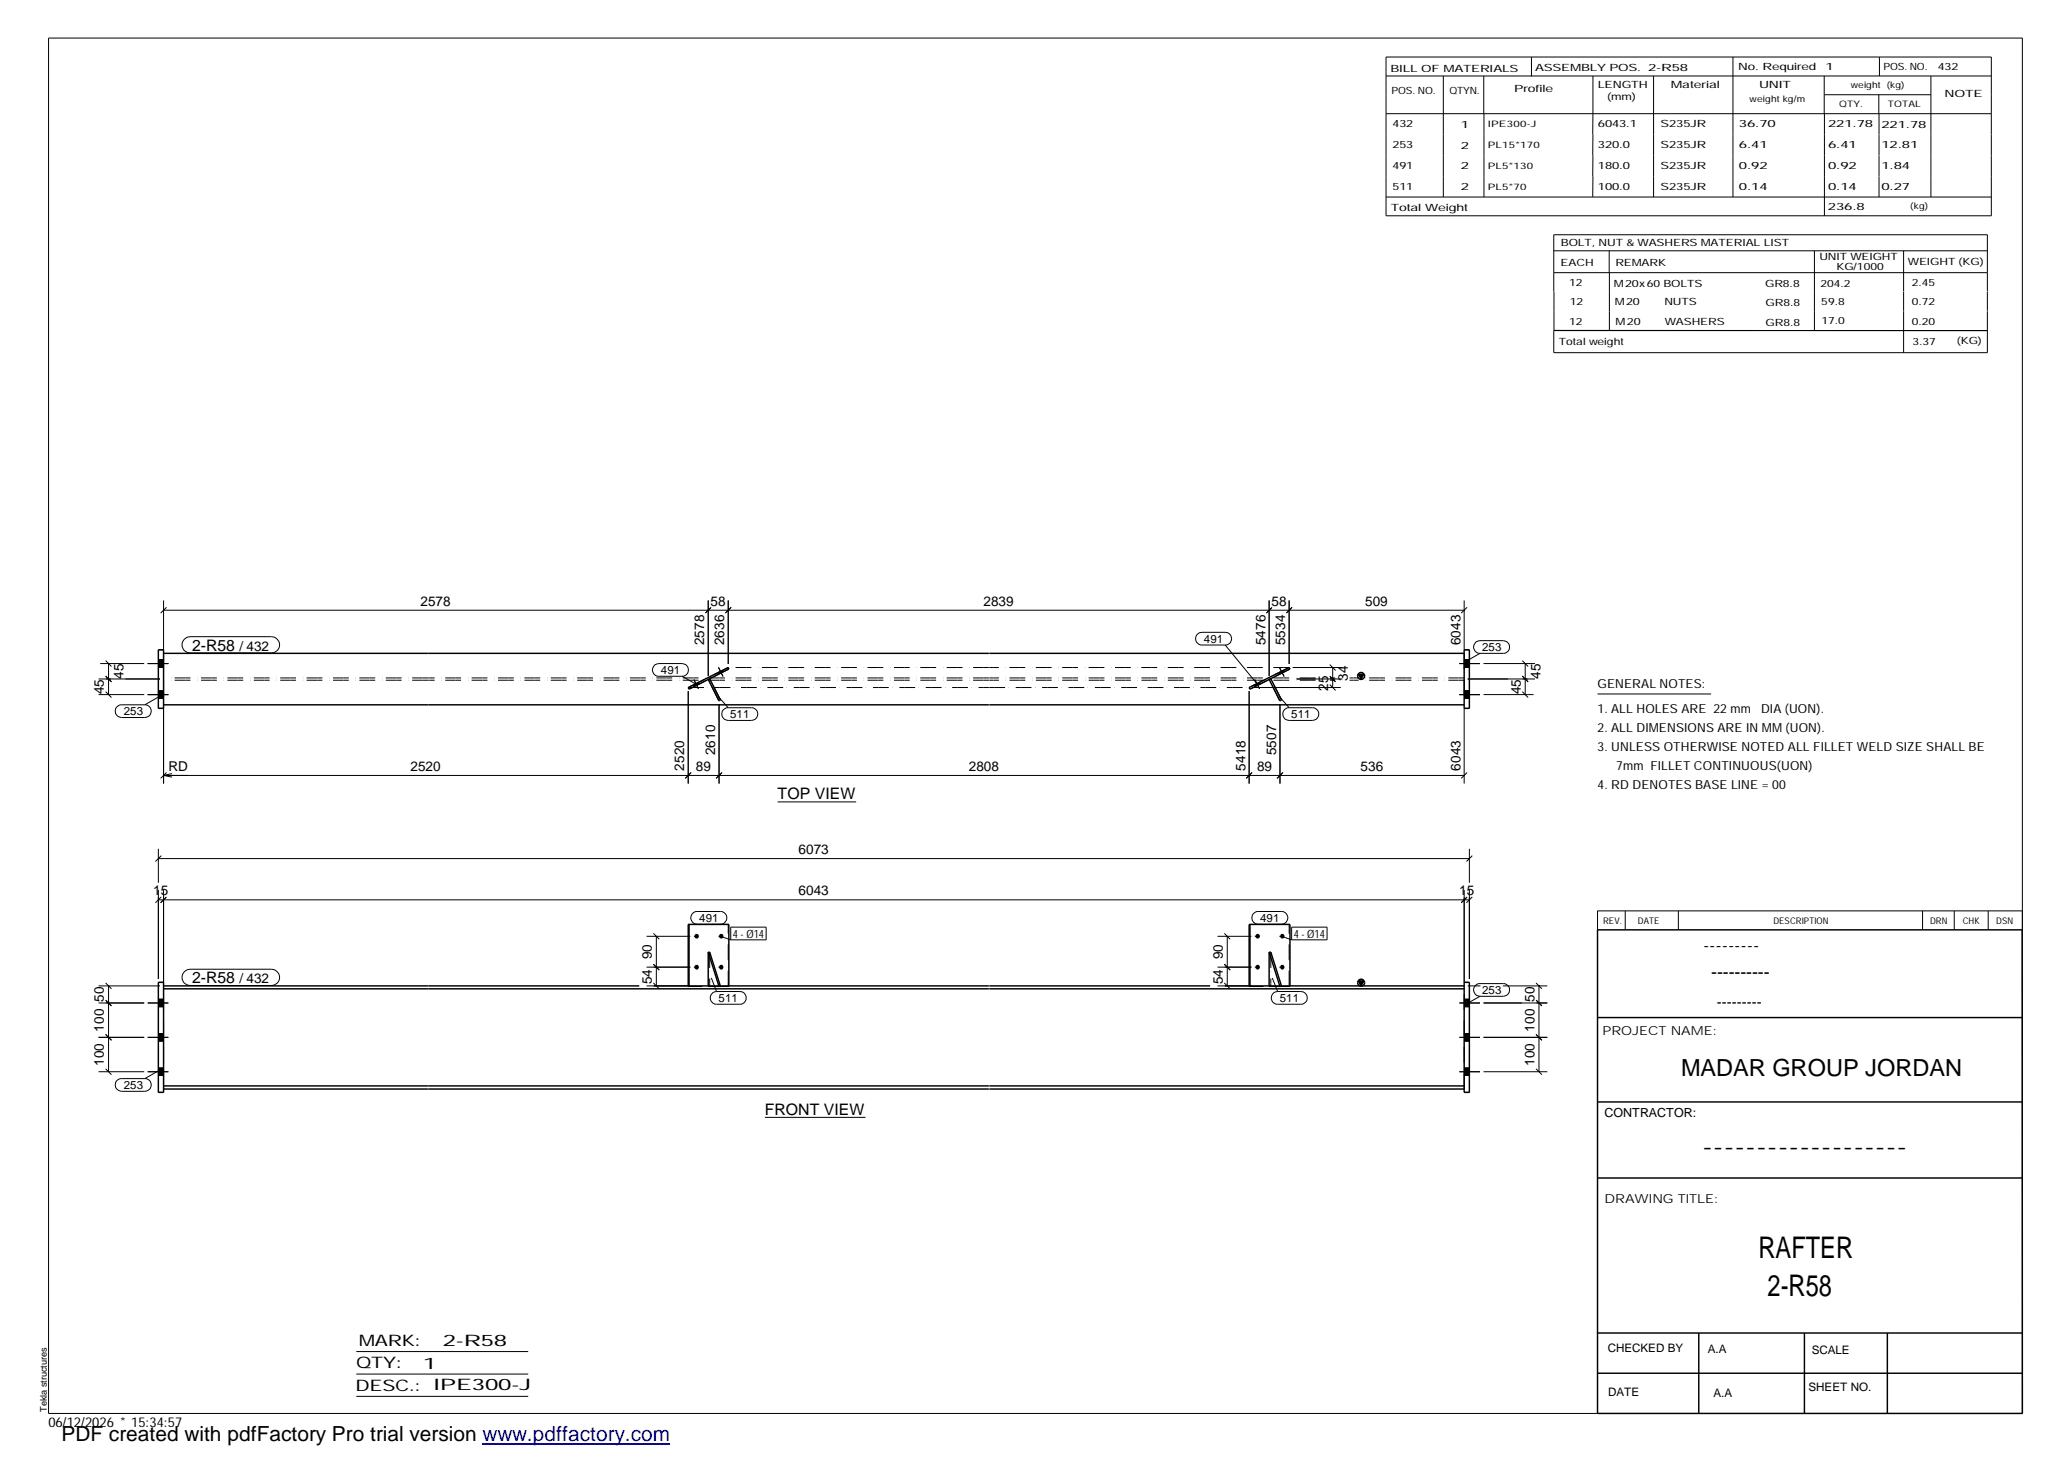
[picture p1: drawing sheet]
<svg xmlns="http://www.w3.org/2000/svg" width="420mm" height="297mm" viewBox="0 0 420 297" stroke-linecap="round" stroke-linejoin="round" font-family="sans-serif">
<g fill="none" stroke="#000" stroke-width=".2">
<path d="M9.9 7.7h401v279.5h-401zM281.6 11.6h123v32.2h-123zM281.6 15.4h123M293.2 15.4v24.6M301.5 15.4v7.7M311.1 11.6v3.9M323.6 15.4v16.2M336 15.4v24.6M352.1 11.6v28.4M370.6 15.4v7.7M370.7 19.2h21.6M381.7 19.2v3.9"/>
<path d="M381.8 11.6v3.8M392.3 15.4v24.6M281.6 23.1h123M301.5 23.1v16.9M323.6 31.6v4.2M323.6 35.8v4.2M370.7 23.1v20.7M381.8 23.1v16.9M281.6 40h123M315.7 55.4h88.1M315.7 51h88.1M315.7 59.3v7.8"/>
<path d="M326.9 51v4.4M327 55.4v11.8M368.6 51v16.2M386.8 51v8.2M386.8 59.3v3.8M403.8 59.2v-11.5h-88.1v11.6M403.8 59.3v3.8M386.8 63.2v8.5M403.8 63.2v8.5h-88.1v-4.5h88.1M20 138h12.5M20.4 134.8h8.9M21.5 137.4l1.1 1.1"/>
<path d="M21.5 134.2l1.1 1.2M22.1 134.8v6.3M30 134.8h4.2M32.2 134.1h1M32.2 135.6h1M33.2 122v10M33.2 124h264.3M33.8 123.4l-1.2 1.2M37.5 129.9l.5-.4 .6-.1h16.6a1.65 1.65 0 0 1 1.6 1.6 1.65 1.65 0 0 1-1.6 1.7h-16.6a1.63 1.63 0 0 1-1.5-1.1 1.63 1.63 0 0 1 .4-1.7zM132.9 135.2l1-.4h4.7a1.29 1.29 0 0 1 1.3 1.3 1.29 1.29 0 0 1-1.3 1.3h-4.7a1.31 1.31 0 0 1-1.2-.8 1.31 1.31 0 0 1 .2-1.4zM138.6 137.4l3 1.7M141 138.1l.9 1.8"/>
<path d="M141 139.1l.1 .3M141.8 138.7l.2 .3M143.9 122v15.4M144.5 123.4l-1.2 1.2M146 135.6l.9 1.8M146 136.6l.1 .3M146.8 136.2l.2 .3M148 122v12.9M148.5 123.4l-1.1 1.2M243.3 128.8l.4-.2 .5-.1h4.7a1.29 1.29 0 0 1 1.3 1.3 1.29 1.29 0 0 1-1.3 1.2h-4.7a1.28 1.28 0 0 1-1.2-.7 1.28 1.28 0 0 1 .3-1.5zM248.9 131l6.6 8.1M254.5 139.7h17.9"/>
<path d="M254.9 138.1l1 1.8M254.9 139.1l.2 .3M255.8 138.7l.1 .3M257.9 122v15.4M258.4 123.5l-1.1 1.1M258.4 123.4l-1 1.1M259.9 135.6l1 1.8M259.9 136.6l.2 .3M260.8 136.2l.1 .3M261.5 124.5l1-1.1-1.2 1.2M261.9 122v12.9M262.6 135.6h10.2"/>
<path d="M263.4 138h9.4M270.2 139.1l1.2 1.2M270.2 137.4l1.1 1.1M270.2 135l1.2 1.2M270.2 137.4l1.2 1.1M270.8 135.6v4.1M296.5 134.8h4.2M297.5 134.1h1M297.5 135.6h1M297.5 122v10M298.1 123.4l-1.2 1.2M298.2 138h13.7"/>
<path d="M299.8 130.5l.9-.3h4.7a1.29 1.29 0 0 1 1.3 1.3 1.29 1.29 0 0 1-1.3 1.2h-4.7a1.31 1.31 0 0 1-1.2-.8 1.31 1.31 0 0 1 .3-1.4zM300.7 132.7l-3 1.7M301.4 134.8h10.5M309.3 137.4l1.2 1.1M309.3 134.2l1.2 1.2M309.9 134.8v6.3M20 141.1h9.3M21.5 140.5l1.1 1.2M23.8 143.6l.7-.4h4.9a1.29 1.29 0 0 1 1.3 1.3 1.29 1.29 0 0 1-1.3 1.3h-4.7a1.28 1.28 0 0 1-1.2-.8 1.28 1.28 0 0 1 .3-1.4zM30 141.1h4.2M32.2 140.4h1M32.2 141.9h1"/>
<path d="M32.4 141.5l-3 1.7M33.2 143.9v15.3M33.2 157.6h264.3M33.2 157.6l1.8 .3M33.8 157l-1.2 1.1M35 157.2l-1.8 .4M139.8 140.4v18.8M140.4 157l-1.2 1.1M145.8 141.4l2.2 2.4M146.1 143.1v16.1M146.7 157l-1.2 1.1M146.9 144.3l.8-.5h5a1.29 1.29 0 0 1 1.3 1.3 1.29 1.29 0 0 1-1.3 1.3h-4.7a1.31 1.31 0 0 1-1.1-2.1z"/>
<path d="M253.8 140.4v18.8M254.4 157l-1.2 1.1M259.8 141.4l2.1 2.4M260.1 143.1v16.1M260.6 157l-1.1 1.1M261 144.2l.7-.4h5a1.29 1.29 0 0 1 1.3 1.3 1.29 1.29 0 0 1-1.3 1.3h-4.8a1.32 1.32 0 0 1-1.2-.8 1.32 1.32 0 0 1 .3-1.4zM296.5 141.1h4.2M297.5 140.4h1M297.5 141.9h1M297.5 143.9v15.3M298.1 157l-1.2 1.1M301.4 141.1h10.2"/>
<path d="M309.3 140.5l1.2 1.2M324.6 141h23M32.2 174.4h266.3M32.2 172.5v6.9M32.8 173.8l-1.2 1.2M158 162.9h15.9M298.5 172.5v6.9M299.1 173.8l-1.2 1.2M21.5 199.7l1.1 1.2M32.2 180.8v18.1M32.2 182.8h266.3M32.8 182.2l-1.2 1.2"/>
<path d="M33.2 180.8v18.8M33.8 182.2l-1.2 1.2M37.5 197.4l.5-.4 .6-.1h16.6a1.65 1.65 0 0 1 1.6 1.7 1.65 1.65 0 0 1-1.6 1.6h-16.6a1.63 1.63 0 0 1-1.5-1 1.63 1.63 0 0 1 .4-1.8zM131.4 196.5h8.9M131.4 190.2h8.9M132.8 199.7l1.1 1.2M132.8 195.9l1.1 1.2M132.8 189.6l1.1 1.2M133.3 190.2v10.1M140.7 185.6l.7-.4h5a1.29 1.29 0 0 1 1.3 1.3 1.29 1.29 0 0 1-1.3 1.3h-4.8a1.31 1.31 0 0 1-1.1-.8 1.31 1.31 0 0 1 .2-1.4zM141 196.5h.9M141 190.2h.9"/>
<path d="M144.5 198.7l1.1 2.8M146 196.5h.9M146 190.2h.9M146.4 190.2l2.1 .8M148.5 188.4h7.2v2.6h-7.2zM247.4 196.5h6.9M247.4 190.2h6.9M248.8 199.7l1.1 1.2M248.8 195.9l1.1 1.2M248.8 189.6l1.1 1.2M249.3 190.2v10.1M254.6 185.7l.8-.5h4.9a1.29 1.29 0 0 1 1.4 1.3 1.29 1.29 0 0 1-1.4 1.3h-4.7a1.31 1.31 0 0 1-1-2.1z"/>
<path d="M254.9 196.5h1M254.9 190.2h1M258.5 198.7l1.1 2.8M259.9 196.5h1M259.9 190.2h1M260.4 190.2l2 .8M262.4 188.4h7.2v2.6h-7.2zM297.5 180.8v18.8M298.1 182.2l-1.2 1.2 1.1-1.1M298.5 180.8v18.1M299.1 182.2l-1.2 1.2M312.1 199.7l1.2 1.2"/>
<path d="M330.2 185.1v3.8M341 185.1v3.8M390.6 185.1v3.8M397 185.1v3.8M403.9 185.1v3.8M410.9 185.1h-86.3v3.8M20 203.8h9.3M20 210.8h9.3M20 217.7h9.3M20 200.3h12.5M21.5 217.2l1.1 1.1M21.5 210.2l1.1 1.2"/>
<path d="M21.5 203.2l1.1 1.2-1.1-1.1M22.1 200.3v17.4M23.8 219.5l.7-.4h4.9a1.29 1.29 0 0 1 1.3 1.3 1.29 1.29 0 0 1-1.3 1.3h-4.7a1.31 1.31 0 0 1-1.2-.8 1.31 1.31 0 0 1 .3-1.4zM30 203.8h4.2M30 210.8h4.2M30 217.7h4.2M32.2 204.5h1M32.2 203h1M32.2 211.5h1M32.2 210h1M32.2 218.5h1M32.2 217h1"/>
<path d="M32.4 217.5l-3 1.6M131.4 200.3h8.9M144.7 201.8l.4-.3h.5h4.7a1.29 1.29 0 0 1 1.3 1.2 1.29 1.29 0 0 1-1.3 1.3h-4.7a1.28 1.28 0 0 1-1.2-.8 1.28 1.28 0 0 1 .3-1.4zM247.4 200.3h6.9M258.7 201.8l.4-.3h.5h4.7a1.29 1.29 0 0 1 1.3 1.2 1.29 1.29 0 0 1-1.3 1.3h-4.7a1.31 1.31 0 0 1-1.2-.8 1.31 1.31 0 0 1 .3-1.4zM296.5 203.8h4.2M296.5 210.8h4.2M296.5 217.7h4.2M297.5 204.5h1M297.5 203h1M297.5 211.5h1M297.5 210h1"/>
<path d="M297.5 218.5h1M297.5 217h1M298.2 200.3h2.6M299.8 200.2l.6-.4h5a1.29 1.29 0 0 1 1.3 1.3 1.29 1.29 0 0 1-1.3 1.3h-4.7a1.31 1.31 0 0 1-1.2-.8 1.31 1.31 0 0 1 .3-1.4zM300.7 202.4l-3 1.7M301.4 203.8h13M301.4 210.8h13M301.4 217.7h13M305.4 200.3h9M312.1 217.2l1.2 1.1M312.1 210.2l1.2 1.2M312.1 203.2l1.2 1.2"/>
<path d="M312.7 200.3v17.4M155.4 227h20.5M72.4 274.6h34.9M72.4 279.2h34.9M72.4 283.7h34.9"/>
</g>
<g fill="#000">
<path d="M276 137h1.1l-.6 1zM276 199.3h1.1l-.6 1z"/>
<path d="M32.2 134.1h1v1.5h-1z" fill-rule="evenodd"/>
<path d="M32.2 134.1h1v1.5h-1z" fill-rule="evenodd"/>
<path d="M32.2 134.1h1v1.5h-1z" fill-rule="evenodd"/>
<path d="M141 139.1l.8-.4 .2 .3-.9 .4z" fill-rule="evenodd"/>
<path d="M141 139.1l.8-.4 .2 .3-.9 .4z" fill-rule="evenodd"/>
<path d="M146 136.6l.8-.4 .2 .3-.9 .4z" fill-rule="evenodd"/>
<path d="M146 136.6l.8-.4 .2 .3-.9 .4z" fill-rule="evenodd"/>
<path d="M254.9 139.1l.9-.4 .1 .3-.8 .4z" fill-rule="evenodd"/>
<path d="M254.9 139.1l.9-.4 .1 .3-.8 .4z" fill-rule="evenodd"/>
<path d="M259.9 136.6l.9-.4 .1 .3-.8 .4z" fill-rule="evenodd"/>
<path d="M259.9 136.6l.9-.4 .1 .3-.8 .4z" fill-rule="evenodd"/>
<path d="M297.5 134.1h1v1.5h-1z" fill-rule="evenodd"/>
<path d="M297.5 134.1h1v1.5h-1z" fill-rule="evenodd"/>
<path d="M297.5 134.1h1v1.5h-1z" fill-rule="evenodd"/>
<path d="M32.2 140.4h1v1.5h-1z" fill-rule="evenodd"/>
<path d="M32.2 140.4h1v1.5h-1z" fill-rule="evenodd"/>
<path d="M32.2 140.4h1v1.5h-1z" fill-rule="evenodd"/>
<path d="M297.5 140.4h1v1.5h-1z" fill-rule="evenodd"/>
<path d="M297.5 140.4h1v1.5h-1z" fill-rule="evenodd"/>
<path d="M297.5 140.4h1v1.5h-1z" fill-rule="evenodd"/>
<path d="M255.2 196.2l.2-.2 .4 .2 .1 .1-.1 .5a.4 .4 0 0 1-.4 .2 .4 .4 0 0 1-.3-.3z" fill-rule="evenodd"/>
<path d="M255.2 189.9l.3-.2 .3 .2 .1 .1-.1 .6-.3 .1-.3-.1-.1-.2z" fill-rule="evenodd"/>
<path d="M260.3 196l.5 .2 .1 .5a.48 .48 0 0 1-.7 .1 .48 .48 0 0 1 .1-.8z" fill-rule="evenodd"/>
<path d="M260.2 189.9l.3-.2 .3 .2 .1 .5a.47 .47 0 0 1-.7 .2 .47 .47 0 0 1 0-.7z" fill-rule="evenodd"/>
<path d="M32.2 203h1v1.5h-1z" fill-rule="evenodd"/>
<path d="M32.2 203h1v1.5h-1z" fill-rule="evenodd"/>
<path d="M32.2 210h1v1.5h-1z" fill-rule="evenodd"/>
<path d="M32.2 210h1v1.5h-1z" fill-rule="evenodd"/>
<path d="M32.2 217h1v1.5h-1z" fill-rule="evenodd"/>
<path d="M32.2 217h1v1.5h-1z" fill-rule="evenodd"/>
<path d="M297.5 203h1v1.5h-1z" fill-rule="evenodd"/>
<path d="M297.5 203h1v1.5h-1z" fill-rule="evenodd"/>
<path d="M297.5 210h1v1.5h-1z" fill-rule="evenodd"/>
<path d="M297.5 210h1v1.5h-1z" fill-rule="evenodd"/>
<path d="M297.5 217h1v1.5h-1z" fill-rule="evenodd"/>
<path d="M297.5 217h1v1.5h-1z" fill-rule="evenodd"/>
<circle cx="141.5" cy="190.2" r=".47"/>
<circle cx="141.5" cy="196.5" r=".46"/>
<circle cx="146.5" cy="190.2" r=".47"/>
<circle cx="146.5" cy="196.5" r=".46"/>
</g>
<g fill="none" stroke="#000" stroke-width=".3">
<path d="M32.2 132h1v11.9h-1zM33.2 132.7h167.7M139.8 139.7l8.2-4.1 .1 .3-8.1 4.1zM143.9 138l2.1 4.4M144.2 137.9l2.1 4.3M201 132.7h96.5M253.8 139.7l8.1-4.1 .2 .3-8.1 4.1zM257.9 138l2.1 4.4M258.2 137.9l2.1 4.3M276 137h1.1l-.6 1zM297.5 132h1v11.9h-1zM33.2 143.2h167.7"/>
<path d="M201 143.2h96.5M32.2 199.6h1v22.3h-1zM140 187.8v12.5M143.9 193.4l2.1 6.9M143.9 193.4v6.9M143.9 193.4h.3l2.1 6.9M254 187.8v12.5M257.9 193.4h.3l2.1 6.9M257.9 193.4l2.1 6.9M257.9 193.4v6.9M276 199.3h1.1l-.6 1zM297.5 199.6h1v22.3h-1z"/>
<path d="M324.6 188.9h86.2l.1 98.3h-86.3zM33.2 200.3h96.7M33.2 200.9h167.7M132.8 200.3h68.1M139.8 200.3v-12.5h8.3v12.5M201 200.3h44.9M201 200.9h96.5M248.8 200.3h48.7M253.8 200.3v-12.5h8.3v12.5M324.6 206.7h86.3M33.2 221.3h167.7M33.2 220.6h167.7"/>
<path d="M201 221.3h96.5M201 220.6h96.5M324.6 239.3h86.3M324.6 223.9h86.3M324.6 270.8h86.3M324.6 279h86.3M345.1 270.8v16.4M366.6 270.8v16.4M383.5 270.8v16.4"/>
<circle cx="276.5" cy="137.3" r=".7"/>
<circle cx="276.5" cy="199.7" r=".7"/>
</g>
<g fill="none" stroke="#000" stroke-width=".2" stroke-dasharray="1.1 0 2.1 .7 0 1.4" stroke-linecap="butt">
<path d="M32.2 132h1M33.2 132.7v10.5M87 138.2h-53.8M87 137.7h-53.8M139.8 139.7l.2 .3M139.8 139.7h61.1M143.9 138l.3-.1M148 135.6l-8.2 4.1M148.1 135.9l-.1-.3M148.1 135.9l-8.1 4.1M200.9 138.2h-113.9M200.9 137.7h-113.9"/>
<path d="M200.9 135.6h-52.9M201 139.7h52.8M253.8 139.7l.2 .3M257.9 138l.3-.1M261.9 135.6l-8.1 4.1M261.9 135.6h-60.9M262.1 135.9l-.2-.3M262.1 135.9l-8.1 4.1M267.3 138.2h-66.3M267.3 137.7h-66.3M271.3 138.2h-1.1M271.3 137.7h-1.1"/>
<path d="M297.5 132.7v10.5M297.5 138.2h-23.3M297.5 137.7h-23.3M297.5 132h1M32.2 143.9h1M146.1 142.4l-2.2-4.4M146.1 142.4l.3-.1M146.4 142.3l-2.2-4.4M260.1 142.4l-2.2-4.4M260.1 142.4l.3-.1M260.4 142.3l-2.2-4.4M297.5 143.9h1"/>
<path d="M33.2 199.6h-1M144.2 193.4v7M148 187.8h.1M148 187.8h-8.2M258.2 193.4v7M261.9 187.8h.2M261.9 187.8h-8.1M298.5 199.6h-1M139.8 200.4h.2M139.8 200.3v.1M140 200.3v.1M143.9 200.4h2.2"/>
<path d="M143.9 200.3v.1M143.9 200.4h.3M146.1 200.4l-.1-.1M146.1 200.4h.3M146.4 200.4h-2.2M146.4 200.4l-.1-.1M148 200.4v-12.6M148 200.4h-8.2M148.1 200.4h-.1M148.1 200.3v.1M148.1 200.4h-8.1M253.8 200.4h.2"/>
<path d="M253.8 200.3v.1M254 200.3v.1M257.9 200.4h2.2M257.9 200.3v.1M257.9 200.4h.3M260.1 200.4l-.1-.1M260.1 200.4h.3M260.4 200.4h-2.2M260.4 200.4l-.1-.1M261.9 200.4v-12.6M261.9 200.4h-8.1M262.1 200.4h-.2"/>
<path d="M262.1 200.3v.1M262.1 200.4h-8.1M32.2 221.9h1M33.2 221.3v-21M297.5 221.3v-21M297.5 221.9h1"/>
</g>
<path d="M98 293.3h38.2" fill="none" stroke="#00f" stroke-width=".3"/>
<g font-size="6.1">
<text x="357.3" y="255.5">RAFTER</text>
<text x="359.1" y="263.3">2-R58</text>
</g>
<text font-size="4.8" x="341.5" y="218.6">MADAR GROUP JORDAN</text>
<text font-size="4.2" x="12.5" y="292.7">PDF created with pdfFactory Pro trial version www.pdffactory.com</text>
<g font-size="3.6">
<text x="346.1" y="193.2">---------</text>
<text x="347.7" y="198.6">----------</text>
<text x="345.8" y="234.2">-------------------</text>
</g>
<g font-size="3.2">
<text x="39" y="132.2">2-R58</text>
<text x="158" y="162.4">TOP VIEW</text>
<text x="39" y="199.8">2-R58</text>
<text x="155.4" y="226.5">FRONT VIEW</text>
<text x="72.9" y="273.5">MARK:</text>
<text x="90" y="273.5">2-R58</text>
<text x="72.4" y="278">QTY:</text>
<text x="86" y="278.1">1</text>
<text x="72.2" y="282.6">DESC.:</text>
<text x="88.1" y="282.4">IPE300-J</text>
</g>
<text font-size="3" x="348.8" y="204.5">---------</text>
<g font-size="2.8">
<text x="85.4" y="123">2578</text>
<text x="144.4" y="123">58</text>
<text x="199.8" y="123">2839</text>
<text x="258.4" y="123">58</text>
<text x="277.4" y="123">509</text>
<text x="143.1" y="131.1" transform="rotate(-90 143.1 131.1)">2578</text>
<text x="147.2" y="131.1" transform="rotate(-90 147.2 131.1)">2636</text>
<text x="257.1" y="131.1" transform="rotate(-90 257.1 131.1)">5476</text>
<text x="261.1" y="131.1" transform="rotate(-90 261.1 131.1)">5534</text>
<text x="296.7" y="131.1" transform="rotate(-90 296.7 131.1)">6043</text>
<text x="25.1" y="138" transform="rotate(-90 25.1 138)">45</text>
<text x="48.6" y="132.2">/ 432</text>
<text x="313" y="138" transform="rotate(-90 313 138)">45</text>
<text x="21.1" y="141.1" transform="rotate(-90 21.1 141.1)">45</text>
<text x="269.8" y="140.4" transform="rotate(-90 269.8 140.4)">25</text>
<text x="273.9" y="138.3" transform="rotate(-90 273.9 138.3)">34</text>
<text x="309" y="141.1" transform="rotate(-90 309 141.1)">45</text>
<text x="145.3" y="153.5" transform="rotate(-90 145.3 153.5)">2610</text>
<text x="259.2" y="153.5" transform="rotate(-90 259.2 153.5)">5507</text>
<text x="34.2" y="156.7">RD</text>
<text x="83.4" y="156.6">2520</text>
<text x="139" y="156.6" transform="rotate(-90 139 156.6)">2520</text>
<text x="141.4" y="156.6">89</text>
<text x="196.8" y="156.6">2808</text>
<text x="253" y="156.6" transform="rotate(-90 253 156.6)">5418</text>
<text x="255.4" y="156.6">89</text>
<text x="276.4" y="156.6">536</text>
<text x="296.7" y="156.6" transform="rotate(-90 296.7 156.6)">6043</text>
<text x="162.3" y="173.5">6073</text>
<text x="31.1" y="181.9">15</text>
<text x="162.3" y="181.9">6043</text>
<text x="296.5" y="181.9">15</text>
<text x="132.4" y="194.9" transform="rotate(-90 132.4 194.9)">90</text>
<text x="248.5" y="194.9" transform="rotate(-90 248.5 194.9)">90</text>
<text x="21.1" y="203.6" transform="rotate(-90 21.1 203.6)">50</text>
<text x="48.6" y="199.8">/ 432</text>
<text x="132.4" y="200" transform="rotate(-90 132.4 200)">54</text>
<text x="248.5" y="200" transform="rotate(-90 248.5 200)">54</text>
<text x="311.8" y="203.6" transform="rotate(-90 311.8 203.6)">50</text>
<text x="21.1" y="209.6" transform="rotate(-90 21.1 209.6)">100</text>
<text x="311.8" y="209.6" transform="rotate(-90 311.8 209.6)">100</text>
<text x="21.1" y="216.6" transform="rotate(-90 21.1 216.6)">100</text>
<text x="311.8" y="216.6" transform="rotate(-90 311.8 216.6)">100</text>
<text x="9.8" y="290">06/12/2026 * 15:34:57</text>
</g>
<g font-size="2.5">
<text x="324.6" y="139.9">GENERAL NOTES:</text>
<text x="324.6" y="148.7">2. ALL DIMENSIONS ARE IN MM (UON).</text>
<text x="324.6" y="144.9">1. ALL HOLES ARE 22 mm</text>
<text x="357.8" y="144.9">DIA (UON).</text>
<text x="324.6" y="152.5">3. UNLESS OTHERWISE NOTED ALL FILLET WELD SIZE SHALL BE</text>
<text x="324.6" y="160.2">4. RD DENOTES BASE LINE = 00</text>
<text x="328.4" y="156.4">7mm FILLET CONTINUOUS(UON)</text>
<text x="325.6" y="210.3">PROJECT NAME:</text>
<text x="326" y="226.9">CONTRACTOR:</text>
<text x="326" y="244.4">DRAWING TITLE:</text>
</g>
<g font-size="2.4">
<text x="326.7" y="274.7">CHECKED BY</text>
<text x="347" y="275">A.A</text>
<text x="368.1" y="275.1">SCALE</text>
<text x="326.7" y="283.6">DATE</text>
<text x="348.1" y="283.9">A.A</text>
<text x="367.5" y="282.6">SHEET NO.</text>
</g>
<g font-size="2.3">
<text x="244.6" y="130.6">491</text>
<text x="134.3" y="137">491</text>
<text x="301.1" y="132.3">253</text>
<text x="25.1" y="145.4">253</text>
<text x="148.3" y="146">511</text>
<text x="262.3" y="146">511</text>
<text x="142.1" y="187.4">491</text>
<text x="148.9" y="190.5">4 - Ø14</text>
<text x="256" y="187.4">491</text>
<text x="262.8" y="190.5">4 - Ø14</text>
<text x="146" y="203.6">511</text>
<text x="260" y="203.6">511</text>
<text x="301.1" y="202">253</text>
<text x="25.1" y="221.3">253</text>
</g>
<g font-size="2">
<text x="282.5" y="14.6">BILL OF MATERIALS</text>
<text x="311.9" y="14.4">ASSEMBLY POS.</text>
<text x="324.6" y="17.9">LENGTH</text>
<text x="334.9" y="14.4">2-R58</text>
<text x="339.5" y="17.9">Material</text>
<text x="353.1" y="14.2">No. Required</text>
<text x="357.4" y="17.9">UNIT</text>
<text x="370.9" y="14.2">1</text>
<text x="382.7" y="14.2">POS. NO.</text>
<text x="393.7" y="14.3">432</text>
<text x="282.7" y="19.1">POS. NO.</text>
<text x="294.5" y="19">QTYN.</text>
<text x="307.6" y="18.7">Profile</text>
<text x="326.5" y="20.4">(mm)</text>
<text x="395.1" y="19.6">NOTE</text>
<text x="282.9" y="25.8">432</text>
<text x="296.8" y="26">1</text>
<text x="324.7" y="25.9">6043.1</text>
<text x="337.4" y="25.9">S235JR</text>
<text x="353.3" y="25.9">36.70</text>
<text x="371.4" y="25.9">221.78</text>
<text x="382.3" y="25.9">221.78</text>
<text x="282.9" y="30">253</text>
<text x="282.9" y="34.3">491</text>
<text x="296.8" y="30.2">2</text>
<text x="296.8" y="34.4">2</text>
<text x="324.7" y="30.1">320.0</text>
<text x="324.7" y="34.4">180.0</text>
<text x="337.4" y="30.1">S235JR</text>
<text x="337.4" y="34.3">S235JR</text>
<text x="353.3" y="30.1">6.41</text>
<text x="353.3" y="34.4">0.92</text>
<text x="371.4" y="30.1">6.41</text>
<text x="371.4" y="34.3">0.92</text>
<text x="382.3" y="30.2">12.81</text>
<text x="382.3" y="34.4">1.84</text>
<text x="282.9" y="38.5">511</text>
<text x="296.8" y="38.6">2</text>
<text x="324.7" y="38.6">100.0</text>
<text x="337.4" y="38.6">S235JR</text>
<text x="353.3" y="38.6">0.14</text>
<text x="371.4" y="38.6">0.14</text>
<text x="382.3" y="38.6">0.27</text>
<text x="282.6" y="42.8">Total Weight</text>
<text x="371.4" y="42.7">236.8</text>
<text x="317.1" y="49.9">BOLT, NUT &amp; WASHERS MATERIAL LIST</text>
<text x="328.2" y="54">REMARK</text>
<text x="369.7" y="52.7">UNIT WEIGHT</text>
<text x="387.6" y="53.9">WEIGHT (KG)</text>
<text x="317.1" y="54">EACH</text>
<text x="318.8" y="58.1">12</text>
<text x="327.9" y="58.2">M20x60 BOLTS</text>
<text x="358.6" y="58.3">GR8.8</text>
<text x="369.9" y="58.2">204.2</text>
<text x="373.1" y="54.9">KG/1000</text>
<text x="388.4" y="58.2">2.45</text>
<text x="318.9" y="61.9">12</text>
<text x="328.1" y="62">M20</text>
<text x="338.2" y="62">NUTS</text>
<text x="358.7" y="62.3">GR8.8</text>
<text x="370" y="62">59.8</text>
<text x="370.1" y="65.9">17.0</text>
<text x="388.4" y="62">0.72</text>
<text x="388.4" y="66">0.20</text>
<text x="316.7" y="70.2">Total weight</text>
<text x="318.8" y="66">12</text>
<text x="328.3" y="66">M20</text>
<text x="338.2" y="66">WASHERS</text>
<text x="358.7" y="66.2">GR8.8</text>
<text x="388.6" y="70">3.37</text>
<text x="397.6" y="70">(KG)</text>
</g>
<g font-size="1.9">
<text x="325.7" y="187.8">REV.</text>
<text x="332.8" y="187.6">DATE</text>
<text x="360.3" y="187.7">DESCRIPTION</text>
<text x="392.1" y="187.6">DRN</text>
<text x="398.8" y="187.6">CHK</text>
<text x="405.6" y="187.7">DSN</text>
<text x="9.5" y="286.8" transform="rotate(-90 9.5 286.8)">Tekla structures</text>
</g>
<g font-size="1.8">
<text x="376" y="17.9">weight (kg)</text>
<text x="355.5" y="20.7">weight kg/m</text>
<text x="373.6" y="21.7">QTY.</text>
<text x="383.5" y="21.8">TOTAL</text>
<text x="302.3" y="25.9">IPE300-J</text>
<text x="302.3" y="30.1">PL15*170</text>
<text x="302.3" y="34.3">PL5*130</text>
<text x="302.3" y="38.6">PL5*70</text>
<text x="388.1" y="42.4">(kg)</text>
</g>
</svg>
